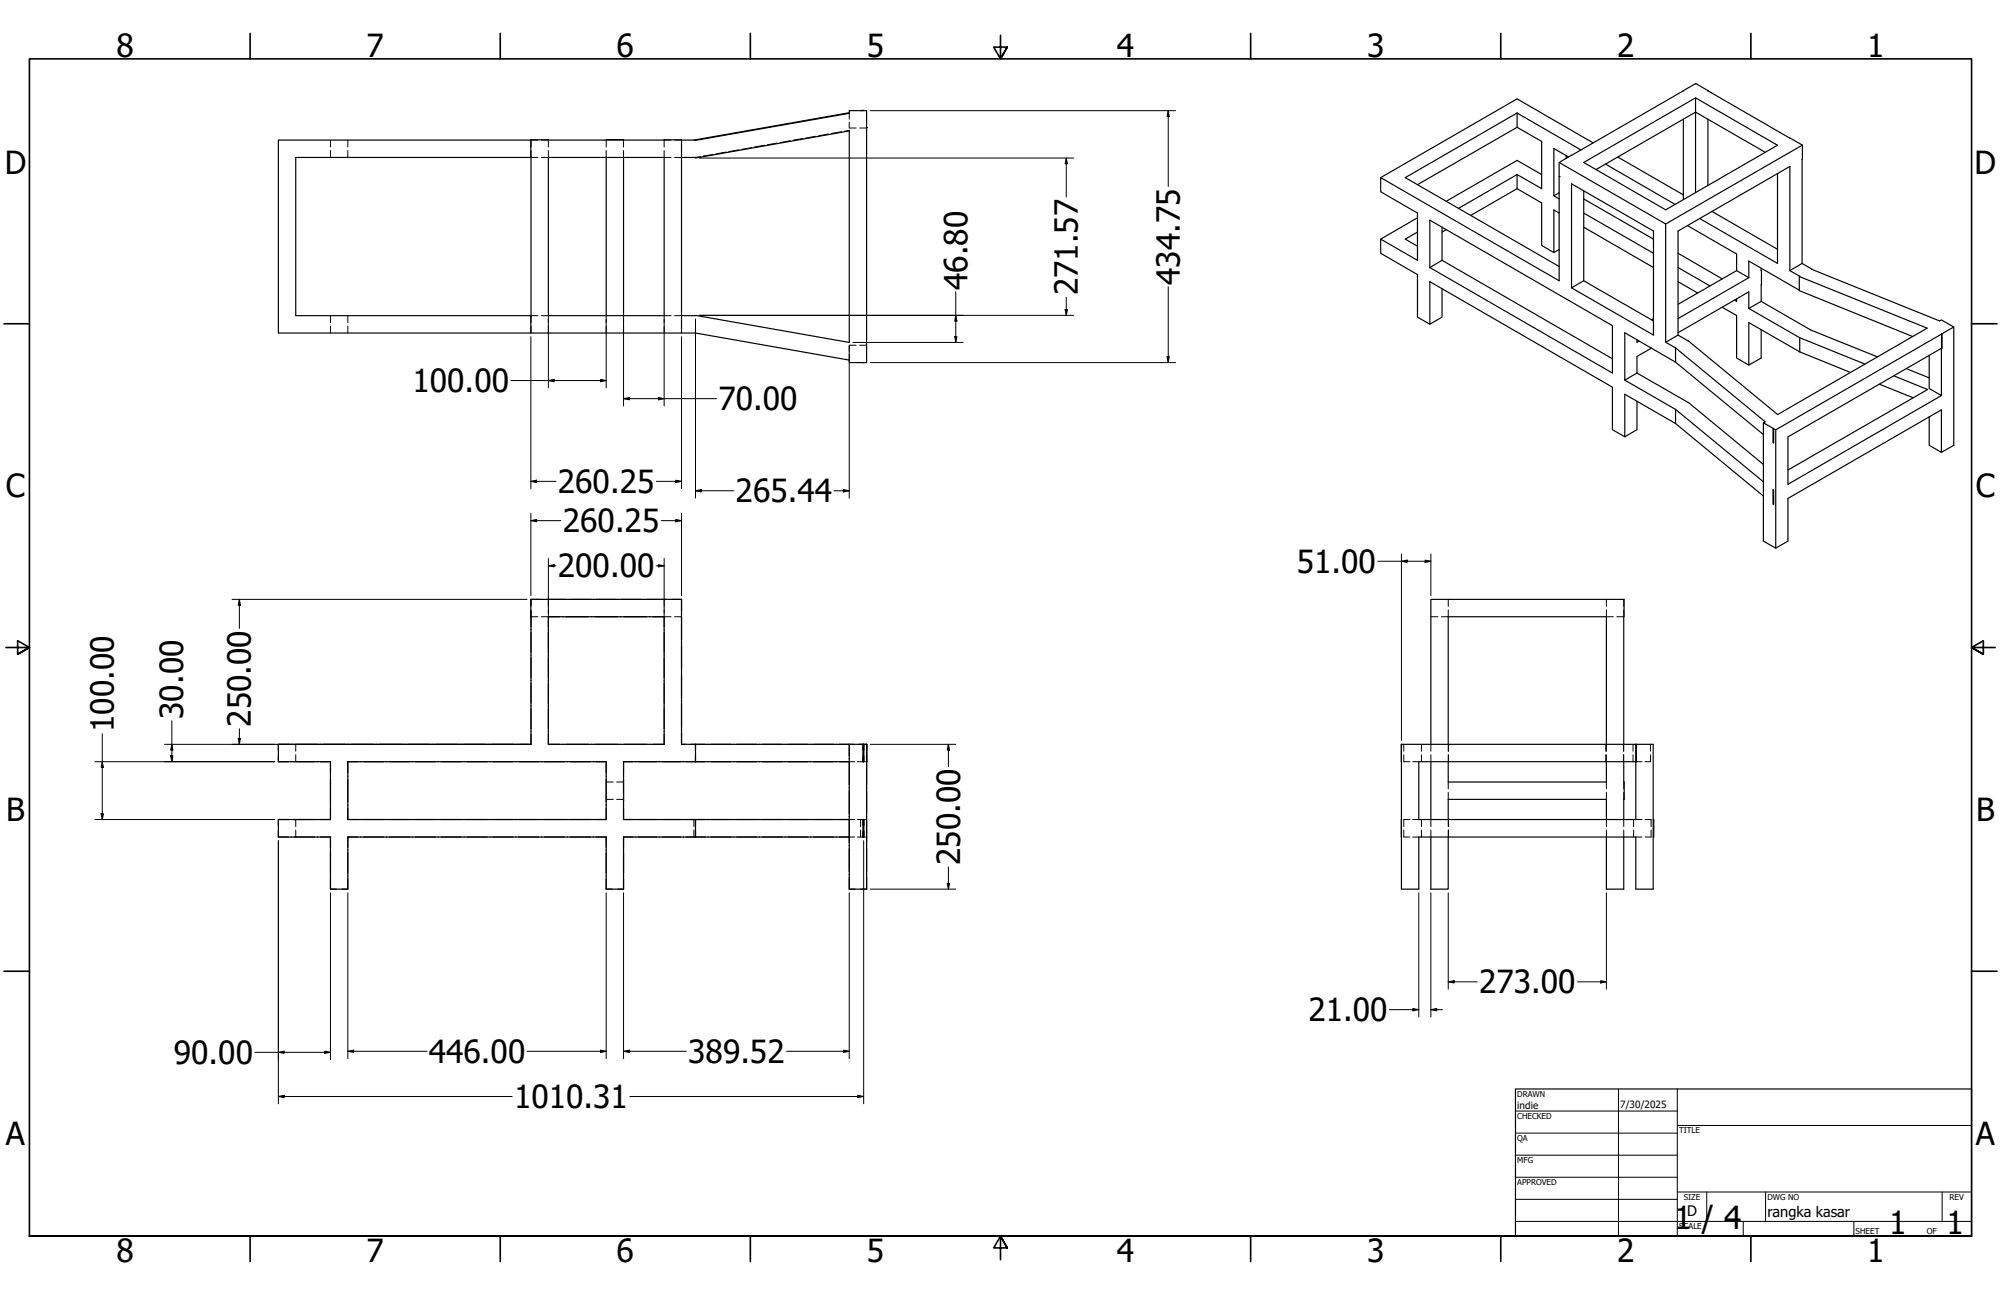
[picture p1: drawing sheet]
<svg xmlns="http://www.w3.org/2000/svg" width="864mm" height="559mm" viewBox="0 0 864 559" stroke-linecap="round" stroke-linejoin="round" font-family="sans-serif">
<!-- layer: Hidden (ANSI) -->
<g fill="none" stroke="#000" stroke-width=".43">
<path d="M346.6 59.8l-4.4 .7M352.2 58.8l-4.5 .8M357.7 57.8l-4.4 .8M363.2 56.8l-4.4 .8M366.5 52.7v2.5h3M366.5 48.9v2.5M366.5 56.5v-.2l-2.2 .3M371 55.2h3M374 55.1v.1M142.6 60.5v2.9M142.6 65v2.9M150.1 60.5v2.9"/>
<path d="M150.1 65v2.9M229.2 65v2.9h3M232.2 60.5h-3v2.9M233.6 60.5h3.1v2.9M236.7 65v2.9h-3.1M261.6 60.5v2.9M261.6 65v2.9M269.1 60.5v2.9M269.1 65v2.9M286.6 65v2.9h3M289.6 60.5h-3v2.9M291.1 67.9h3"/>
<path d="M291.1 60.5h3M302.4 67.6l-2.2 .3M307.9 66.6l-4.4 .8M313.4 65.6l-4.4 .8M319 64.6l-4.5 .8M324.5 63.7l-4.5 .8M330 62.7l-4.4 .7M335.5 61.7l-4.3 .8M341.1 60.7l-4.4 .8M142.6 136.2v3M150.1 136.2v3M232.2 136.2h-3v3"/>
<path d="M233.6 136.2h3.1v3M261.6 136.2v3M269.1 136.2v3M289.6 136.2h-3v3M291.1 136.2h3M142.6 140.7v3M150.1 140.7v3M229.2 140.7v3M236.7 140.7v3M261.6 140.7v3M269.1 140.7v3M286.6 140.7v3"/>
<path d="M366.5 152.8v2.6M369.5 149h-3v2.5M371 149h3M372.4 156.5h.3M229.2 258.6v3.1M236.7 258.6v3.1M286.6 258.6v3.1M625 258.6v3.1M693.3 258.6v3.1M700.8 258.6v3.1M229.2 263.1v3h3M236.7 263.1v3h-3.1"/>
<path d="M286.6 263.1v3h3M291.1 266.1h3M617.5 266.1h3.1M625 263.1v3h-3M693.3 263.1v3h3M700.8 263.1v3h-3M127.6 321.2v3M127.6 325.7v3M261.6 337.4h3.1M266.1 337.4h3M300.2 321.2v3M300.2 325.7v3"/>
<path d="M366.5 328.7h2.4M370.1 328.7h2.3M372.7 328.7h.5M373.6 328.7h.4M605.9 325.7v3h2.6M605.9 321.2v3M609.7 328.7h2.6M613.5 321.2v3M613.5 325.7v3M617.5 321.2v3M617.5 325.7v3M625 321.2v3"/>
<path d="M625 325.7v3M625 337.4v3M625.2 321.2v3M625.2 325.7v3M693 321.2v3M693 325.7v3M693.3 321.2v3M693.3 325.7v3M693.3 337.4v3M700.7 321.2v3M700.7 325.7v3M700.8 321.2v3"/>
<path d="M700.8 325.7v3M700.8 337.4v3M704.8 321.2v3M704.8 325.7v3M706.2 328.7h2.5M712.3 325.7v3h-2.4M712.3 321.2v3M127.6 353.6v3.1M127.6 358.1v3.1M261.6 344.9h3.1M266.1 344.9h3M299.5 353.6v3.1"/>
<path d="M299.5 358.1v3.1M300.2 353.6v3.1M300.2 358.1v3.1M366.5 353.6h2.4M370.1 353.6h2.3M371.4 353.6v3.1M371.4 358.1v3.1M372.7 353.6v3.1M372.7 358.1v3.1M372.7 358.1v3.1h.5M373.2 353.6h-.5v3.1M373.6 353.6h.4"/>
<path d="M605.9 358.1v3.1h2.6M608.5 353.6h-2.6v3.1M609.7 353.6h2.6M613.5 353.6v3.1M613.5 358.1v3.1M617.5 353.6v3.1M617.5 358.1v3.1M625 341.9v3M625 353.6v3.1M625 358.1v3.1M625.2 353.6v3.1M625.2 358.1v3.1"/>
<path d="M693.3 341.9v3M693.3 353.6v3.1M693.3 358.1v3.1M700.8 341.9v3M700.8 353.6v3.1M700.8 358.1v3.1M705 353.6v3.1M705 358.1v3.1M706 353.6h2.7M710 353.6h2.6v3.1M712.6 358.1v3.1h-2.6M366.5 361.2h2.4"/>
<path d="M370.1 361.2h2.3M373.6 361.2h.4M609.7 361.2h2.6M706 361.2h2.7"/>
</g>
<!-- layer: Visible (ANSI) -->
<g fill="none" stroke="#000" stroke-width=".51">
<path d="M737.1 39.2l40.8 23.4M737.2 39.1l-5.4-3-58.9 34v51.1l-77-44.6v6.1l15.9 9.2v20.4l-15.9-9.1v6.1l15.9 9.2v18.3l5.3 3.1v-18.4l78.8 45.6v18.3l5.3 3.1v-18.4l21.9 12.7M737.2 39.1v.1M737.2 39.1l-.1 .1M366.5 48.6l-67 11.9M371.4 47.8h1.3M654.7 54.9l10.7 6.1v20.4l-10.7-6.1M654.7 48.8l27.6 15.9M654.7 48.8l-48.2 27.8 66.4 38.4M654.7 48.8v6.1M654.7 54.9l-42.9 24.8M726.5 51.4v34.7"/>
<path d="M731.8 42.2l-48.3 27.9 35.4 20.5 48.2-27.9-35.3-20.5v6.2l30.1 17.3M737.1 51.4v28.6M120.1 60.5l174-.2v83.4h-174zM229.1 60.5l.1 75.7h-101.6v-68.3h101.5M236.7 67.9h49.9v68.3h-49.9zM261.6 60.5h7.5M261.6 67.9v68.3M269.1 67.9v68.3M294.1 60.5l6.1 .1 66.3-11.7v-1.1h7.5v108.7h-7.5v-1.1l-66.3-11.7h-6.1M294.1 67.9h6.1v.3l66.3-11.7v91.3l-66.3-11.7-6.1 .1M654.7 75.3v6.1M654.7 75.3l-25.2 14.6"/>
<path d="M665.4 75.3l-10.7-6.1-30.6 17.7M676 67.1v1.2M677 67.8l-6.4-3.7v20.4M687.6 61.7l-32.9-19-58.8 33.9M688.8 73.2l43-24.8v34.7M692.9 70.8l30 17.4M698.2 67.8l28.3 16.3M767.1 74.9v38.8l-33.5-19.4M777.9 62.6l-59 34-46-26.5M777.9 62.6l-.2 51.1M611.8 94l-15.9 9.2M617.1 95l78.8 45.5v20.5l-78.8-45.6z"/>
<path d="M622.4 98v14.3l-5.3 3.1M624.1 99.1l-1.7 1M654.7 81.4l10.7 6.2v18.3l5.2 3.1v-18.4l2.3 1.3M654.7 81.4l-20 11.6M672.9 83.2l-2.3 1.3 2.3 1.4M683.5 82.4v38.8l-5.3 3v-44.9l35.4 20.4v44.9l-35.4-20.4M683.5 91.9l30.1 17.4M683.5 98l30.1 17.4M683.5 85.9l30.1 17.3M718.9 96.6v51.1l5.3-3.1v-44.9l48.3-27.9v45M728.3 97.3l21.2 12.3v7.2M738.9 91.2l28.2 16.4"/>
<path d="M611.8 100.1l-5.3 3.1 5.3 3M622.4 112.3l73.5 42.5M672.9 107.7l-2.3 1.3M724.2 115.4l13.8 8M724.2 109.3l19.1 11M749.5 116.8l5.3 3M749.5 116.8l-25.3 14.5M754.8 119.8l-30.6 17.7M754.8 119.8v-7.2l21.7 12.6M760.1 115.8v.8M760.2 116.6l-.1 13.4-5.3 3.1M772.5 116.8l4.2 2.4-.2 .1 55.2 22.3-64.5 37.3-38.7-31.9-4.3-2.4"/>
<path d="M776.5 119.3v6.1l49 19.8M777.7 113.7l4.3 2.5M777.7 113.7l-5.2 3.1M782 116.1l55.1 22.4 .8-.5 5.3 3.1-5.1 3M229.1 136.2v7.5M622.4 124.6v12.2l-5.3 3.1M683.5 121.2l30.1 17.3M713.6 137.5l-.9 .5M724.2 121.5l8.5 4.9M743.3 132.6l6.2 3.5v18.4l5.3 3v-18.3l21.9 12.6M749.5 129v1l-.9-.5M754.8 133.1v-7.2l-30.6 17.7"/>
<path d="M754.8 133.1l21.9 12.6M760.1 130l21.5 12.4 28.7 11.6M706.5 146.7v1l.9-.5M712.7 150.2l-6.2 3.6v7.2l-5.3 3v-20.4l21.9 12.7M718.9 147.7l4.2 2.4M723.1 150.1l38.7 31.9-.8 .4 4.2 2.4M723.1 150.1v6.2M723.1 156.3l37.9 31.2M760.1 142.2v12.3l-5.3 3M776.7 145.7v6.1M776.7 151.8l21.9 8.9M776.7 145.7l28.2 11.4"/>
<path d="M822.8 159.1l9.8 4M832.6 153.4v14.2l5.3 3.1v-20.4l-66.2 38.2v20.5l66.2-38.3M837.9 144.1l.2 6.1M837.9 144.1l-71.5 41.4-1-.5M838.1 144.1h-.2M838.1 144.1l-.1 6.2M843.2 141.1v51.1l-5.3 3M701.2 164l21.9 12.7M706.5 173.2v12.2l-5.3 3.1M706.5 161l22 12.5 32.5 26.9M723.1 176.7v6.1M723.1 176.7l37.9 31.2"/>
<path d="M811.1 165.8l14.6 5.8M817.4 162.2l14.5 5.9-60.2 34.7M832.6 179.9v12.3l5.3 3v-18.4l-66.2 38.3v18.4l-5.3 3-5.4-3v-51.1M723.1 182.8l37.9 31.3M765.2 184.8l.2 .2M765.2 184.8l.2 6.3v-6.1M766.4 185.5v51M765.2 211.4l.2 6.2v-6.1M765.2 211.4l.2 .1M233.4 258.6h-4.3v2.6M234.4 258.6h.2M235.6 258.6h8.6"/>
<path d="M245.2 258.6h.2M246.5 258.6h8.5M256.1 258.6h.2M257.4 258.6h8.5M267 258.6h.1M268.2 258.6h8.5M277.8 258.6h.1M279 258.6h8.6M288.6 258.6h.2M289.9 258.6h4.2M294.1 258.6h-65v7.5M294.1 258.6v62.6h78.6"/>
<path d="M229.1 266.1h.1M229.1 263.7v2.4M229.2 266.1v55.1M236.7 266.1h49.9v55.1h-49.9zM120.1 326.1v2.6h4.5M124.9 321.2h-4.8v2.5M125.7 328.7h.2M126.1 321.2h.2M126.9 328.7h8.9M127.5 321.2h9.5M136.9 328.7h.2M138.2 321.2h.2"/>
<path d="M138.2 328.7h4.4M139.6 321.2h9.6M142.6 328.7v24.9M150.1 328.7h111.5v24.9h-111.5zM150.3 321.2h.2M151.7 321.2h9.5M162.4 321.2h.2M163.8 321.2h9.6M174.6 321.2h.2M176 321.2h9.5M186.6 321.2h.3M188 321.2h9.5"/>
<path d="M198.8 321.2h.1M200.2 321.2h9.5M210.9 321.2h.2M212.3 321.2h9.5M223 321.2h.2M224.4 321.2h4.8M229.2 321.2h-109.1v7.5h22.5M300.2 321.2v7.5M366.5 321.2v62.5h7.5l.1-62.5M366.5 328.7h-97.4v24.9h97.4M372.4 328.7h.3M372.7 321.2h-.3v7.5"/>
<path d="M372.7 321.2h1.4M372.7 321.2v7.5M374.1 321.2l-.1 7.5 .1-2.6M374.1 321.2v2.5M604.8 321.2v62.5h7.5v-22.5h93.7v22.5h7.5v-62.5h-7.3M612.3 328.7h93.7v24.9h-93.7zM617.5 321.2v-62.6h83.4l-.1 62.6M617.5 328.7v24.9M625 321.2v-55.1h68.3v55.1M625 328.7v8.7h68.3v-8.7M700.8 328.7v24.9M706.1 321.2h.1"/>
<path d="M706.1 321.2v7.5l.1-7.5M706.1 321.2h-101.3v7.5M706.1 321.2v7.5M120.1 358.6v2.6h4.5M124.6 353.6h-4.5v2.6M125.7 353.6h.2M126.9 353.6h8.9M136.9 353.6h.2M138.2 353.6h4.4M142.6 353.6h-22.5v7.6h22.5M300.2 353.6v7.6M372.4 353.6h.3"/>
<path d="M372.4 353.6v7.6M372.7 353.6v7.6M604.8 353.6v7.6M625 353.6v-8.7h68.3v8.7M713.5 353.6h.2v7.6h-.2M125.7 361.2h.2M126.9 361.2h8.9M136.9 361.2h.2M138.2 361.2h4.4M142.6 361.2v22.5h7.5v-22.5M142.6 361.2v4.4M142.6 366.7v.2"/>
<path d="M142.6 368v8.8M142.6 378v.1M142.6 379.2v4.5h2.6M150.1 361.2v4.4M150.1 366.7v.2M150.1 368v8.8M150.1 378v.1M150.1 379.2v4.5h-2.5M150.1 361.2h111.5M261.6 361.2v22.5h7.5v-22.5M261.6 361.2v4.4M261.6 366.7v.2"/>
<path d="M261.6 368v8.8M261.6 378v.1M261.6 379.2v4.5h2.6M269.1 361.2v4.4M269.1 366.7v.2M269.1 368v8.8M269.1 378v.1M269.1 379.2v4.5h-2.5M269.1 361.2h97.4M372.4 361.2h.3M617.5 361.2v22.5h7.5v-22.5M693.3 361.2v22.5h7.5v-22.5"/>
</g>
<g fill="#000">
<circle cx="672.9" cy="76.2" r=".25"/>
<circle cx="372.7" cy="328.7" r=".25"/>
<circle cx="372.7" cy="361.2" r=".25"/>
</g>
<!-- layer: Hidden (ANSI) -->
<g fill="#000">
<circle cx="374" cy="55.1" r=".19"/>
<circle cx="706" cy="328.7" r=".19"/>
<circle cx="706.1" cy="328.7" r=".19"/>
</g>
<!-- layer: Border (ANSI) -->
<g fill="none" stroke="#000" stroke-width=".7">
<path d="M107.9 14.4v11M215.9 14.4v11M323.8 14.4v11M431.8 15.2v10.2l-2.9-5.1h5.8l-2.9 5.1 2.9-5.1M539.8 14.4v11M647.7 14.4v11M755.6 14.4v11M1.7 139.7h11M850.9 139.7h11M2.5 279.4h10.2l-5.1-2.9v5.8l5.1-2.9-5.1 2.9M861.1 279.4h-10.2l5.1-2.9v5.8l-5.1-2.9 5.1 2.9M1.7 419.1h11"/>
<path d="M850.9 419.1h11M12.7 533.4v-508h838.2v508h-838.2h838.2M107.9 533.4v11M215.9 533.4v11M323.8 533.4v11M434.7 538.5l-2.9-5.1 2.9 5.1h-5.8l2.9-5.1v10.2M539.8 533.4v11M647.7 533.4v11M755.6 533.4v11"/>
</g>
<!-- layer: Title (ANSI) -->
<g fill="none" stroke="#000" stroke-width=".43">
<path d="M654 479.4h69.9M698.5 469.9v63.5M723.9 469.9v63.5M654 488.9h69.9M654 498.5h69.9M723.9 485.6h127M654 508h69.9M654 517.5h69.9M723.9 514.3h127M736.6 514.3v12.7M762 514.3v12.7M838.2 514.3v12.7"/>
<path d="M654 527h196.9M752.3 527v6.4M800.1 527v6.4"/>
</g>
<path d="M654 469.9h196.9v63.5h-196.9z" fill="none" stroke="#000" stroke-width=".51"/>
<!-- layer: Dimension (ANSI) -->
<g fill="none" stroke="#000" stroke-width=".43">
<path d="M375.6 47.8h131.8M504.2 47.8l.4 2.5h-.9zM504.2 47.8v32.7M301.8 68.2h161.6M460.2 68.2l.5 2.5h-1zM460.2 68.2v16.8M236.7 137.8v29.6M261.6 137.8v29.6M269.1 137.8v37.4M286.6 137.8v37.4M300.2 137.7v77.2M301.8 136.1h161.6"/>
<path d="M412.5 136.1l.5 2.5h-.9zM412.5 125.9v21.9M459.7 133.6h1l-.5 2.5zM460.2 128.3v7.8M504.2 123.8v32.7M229.1 145.3v65.6M294.1 145.3v65.6M366.5 149.4v65.5M368.1 147.8h47.6M375.6 156.5h131.8M412.1 145.3h.9l-.5 2.5zM503.7 153.9h.9l-.4 2.6z"/>
<path d="M220.5 164.2h41.1M236.7 164.2l2.4-.5v1zM259.1 163.7l2.5 .5-2.5 .5zM269.1 172l2.6-.5v1zM269.1 172h40.1M284.2 171.5l2.4 .5-2.4 .5zM229.1 207.7l2.5-.5v1zM229.1 207.7h10.9M283.3 207.7h10.8M291.7 207.2l2.4 .5-2.4 .5zM300.2 211.8l2.4-.5v1zM300.2 211.8h16.5"/>
<path d="M360 211.8h6.5M364 211.3l2.5 .5-2.5 .5zM229.1 224.7l2.5-.5v1zM229.1 224.7h13M229.1 221.5v35.5M285.4 224.7h8.7M291.7 224.2l2.4 .5-2.4 .5zM294.1 221.5v35.5M604.8 239v80.5M617.5 239v18M100.1 258.6h127.4M103.3 258.6l.5 2.6h-1z"/>
<path d="M103.3 258.6v12.5M236.7 244.2l2.4-.6v1zM236.7 244.2h3.3M236.7 241v23.5M283.2 244.2h3.4M284.2 243.6l2.4 .6-2.4 .4zM286.6 241v23.5M594.7 242.2h22.8M604.8 242.2l2.5-.5v1zM615.1 241.7l2.4 .5-2.4 .5zM44.1 316.6v37M74.2 311v17.7"/>
<path d="M102.8 318.6h1l-.5 2.6zM103.3 314.5v6.7M41 328.7h77.6M44.1 328.7l.5 2.5h-1zM71 321.2h156.5M73.7 326.1h.9l-.4 2.6zM74.2 321.2l.4 2.5h-.9zM375.6 321.2h36.9M409.3 321.2l.5 2.5h-1zM409.3 321.2v9.6M41 353.6h77.6M43.6 351.2h1l-.5 2.4z"/>
<path d="M120.1 362.8v113.5M372.7 362.8v113.5M409.3 374.1v9.6M142.6 385.3v72M150.1 385.3v71.5M261.6 385.3v71.5M269.1 385.3v71.5M366.5 385.3v71.5M375.6 383.7h36.9M408.8 381.2h1l-.5 2.5zM612.3 385.3v53.5M617.5 385.3v53.5"/>
<path d="M625 385.3v41.5M693.3 385.3v41.5M599.6 435.7h12.7M609.8 435.2l2.5 .5-2.5 .5zM617.5 435.7l2.6-.5v1zM617.5 435.7h5.1M625 423.7l2.6-.5v1zM625 423.7h12.5M680.8 423.7h12.5M690.8 423.2l2.5 .5-2.5 .5zM110 454.1h32.6M120.1 454.1l2.5-.5v.9z"/>
<path d="M140.1 453.6l2.5 .5-2.5 .4zM150.1 453.6l2.6-.5v1.1zM150.1 453.6h34.2M227.5 453.6h34.1M259.1 453.1l2.5 .5-2.5 .6zM269.1 453.6l2.6-.5v1.1zM269.1 453.6h27.1M339.5 453.6h27M364 453.1l2.5 .5-2.5 .6zM120.1 473.1l2.5-.5v1zM120.1 473.1h100.9M271.8 473.1h100.9"/>
<path d="M370.2 472.6l2.5 .5-2.5 .5z"/>
</g>
<g fill="#000">
<path d="M504.2 47.8l.4 2.5h-.9zM460.2 68.2l.5 2.5h-1zM412.5 136.1l.5 2.5h-.9zM459.7 133.6h1l-.5 2.5zM412.1 145.3h.9l-.5 2.5zM503.7 153.9h.9l-.4 2.6zM236.7 164.2l2.4-.5v1zM259.1 163.7l2.5 .5-2.5 .5zM269.1 172l2.6-.5v1zM284.2 171.5l2.4 .5-2.4 .5zM229.1 207.7l2.5-.5v1zM291.7 207.2l2.4 .5-2.4 .5z"/>
<path d="M300.2 211.8l2.4-.5v1zM364 211.3l2.5 .5-2.5 .5zM229.1 224.7l2.5-.5v1zM291.7 224.2l2.4 .5-2.4 .5zM236.7 244.2l2.4-.6v1zM284.2 243.6l2.4 .6-2.4 .4zM604.8 242.2l2.5-.5v1zM615.1 241.7l2.4 .5-2.4 .5zM103.3 258.6l.5 2.6h-1zM102.8 318.6h1l-.5 2.6zM44.1 328.7l.5 2.5h-1zM73.7 326.1h.9l-.4 2.6z"/>
<path d="M74.2 321.2l.4 2.5h-.9zM409.3 321.2l.5 2.5h-1zM43.6 351.2h1l-.5 2.4zM408.8 381.2h1l-.5 2.5zM609.8 435.2l2.5 .5-2.5 .5zM617.5 435.7l2.6-.5v1zM625 423.7l2.6-.5v1zM690.8 423.2l2.5 .5-2.5 .5zM120.1 454.1l2.5-.5v.9zM140.1 453.6l2.5 .5-2.5 .4zM150.1 453.6l2.6-.5v1.1zM259.1 453.1l2.5 .5-2.5 .6z"/>
<path d="M269.1 453.6l2.6-.5v1.1zM364 453.1l2.5 .5-2.5 .6zM120.1 473.1l2.5-.5v1zM370.2 472.6l2.5 .5-2.5 .5z"/>
</g>
<g font-size="13.7">
<text x="50.2" y="24.4">8</text>
<text x="158.2" y="24.4">7</text>
<text x="266.1" y="24.4">6</text>
<text x="374.1" y="24.4">5</text>
<text x="482" y="24.4">4</text>
<text x="590" y="24.4">3</text>
<text x="697.9" y="24.4">2</text>
<text x="805.9" y="24.4">1</text>
<text x="2" y="74.9">D</text>
<text x="852.2" y="74.9">D</text>
<text x="417.5" y="125.2" transform="rotate(-90 417.5 125.2)">46.80</text>
<text x="509.1" y="122.9" transform="rotate(-90 509.1 122.9)">434.75</text>
<text x="465.1" y="127.5" transform="rotate(-90 465.1 127.5)">271.57</text>
<text x="178.1" y="169.2">100.00</text>
<text x="310.1" y="177">70.00</text>
<text x="2.5" y="214.6">C</text>
<text x="240.8" y="212.7">260.25</text>
<text x="852.8" y="214.6">C</text>
<text x="317.5" y="216.8">265.44</text>
<text x="242.9" y="229.7">260.25</text>
<text x="240.7" y="249.1">200.00</text>
<text x="559.7" y="247.2">51.00</text>
<text x="79.1" y="310.2" transform="rotate(-90 79.1 310.2)">30.00</text>
<text x="49.1" y="315.8" transform="rotate(-90 49.1 315.8)">100.00</text>
<text x="108.3" y="313.6" transform="rotate(-90 108.3 313.6)">250.00</text>
<text x="2.6" y="354.3">B</text>
<text x="852.9" y="354.3">B</text>
<text x="414.3" y="373.3" transform="rotate(-90 414.3 373.3)">250.00</text>
<text x="638.4" y="428.7">273.00</text>
<text x="564.7" y="440.7">21.00</text>
<text x="75" y="459">90.00</text>
<text x="185" y="458.7">446.00</text>
<text x="297" y="458.7">389.52</text>
<text x="221.9" y="478.2">1010.31</text>
<text x="2.5" y="494">A</text>
<text x="852.7" y="494">A</text>
<text x="722.8" y="530.5">1 / 4</text>
<text x="815.4" y="532.6">1</text>
<text x="840.1" y="532.6">1</text>
<text x="50.2" y="544.4">8</text>
<text x="158.2" y="544.4">7</text>
<text x="266.1" y="544.4">6</text>
<text x="374.1" y="544.4">5</text>
<text x="482" y="544.4">4</text>
<text x="590" y="544.4">3</text>
<text x="697.9" y="544.4">2</text>
<text x="805.9" y="544.4">1</text>
</g>
<g font-size="6.3">
<text x="728.1" y="524.9">D</text>
<text x="762.8" y="525">rangka kasar</text>
</g>
<g font-size="4.3">
<text x="654.8" y="478.6">indie</text>
<text x="699.3" y="478">7/30/2025</text>
</g>
<g font-size="3.5">
<text x="654.8" y="473.2">DRAWN</text>
<text x="654.8" y="482.8">CHECKED</text>
<text x="724.7" y="488.9">TITLE</text>
<text x="654.8" y="492.3">QA</text>
<text x="654.8" y="501.8">MFG</text>
<text x="654.8" y="511.4">APPROVED</text>
<text x="726.7" y="517.7">SIZE</text>
<text x="762.8" y="517.7">DWG NO</text>
<text x="841.4" y="517.7">REV</text>
<text x="724.7" y="530.4">SCALE</text>
<text x="800.9" y="532.6">SHEET</text>
<text x="831.5" y="532.6">OF</text>
</g>
</svg>
